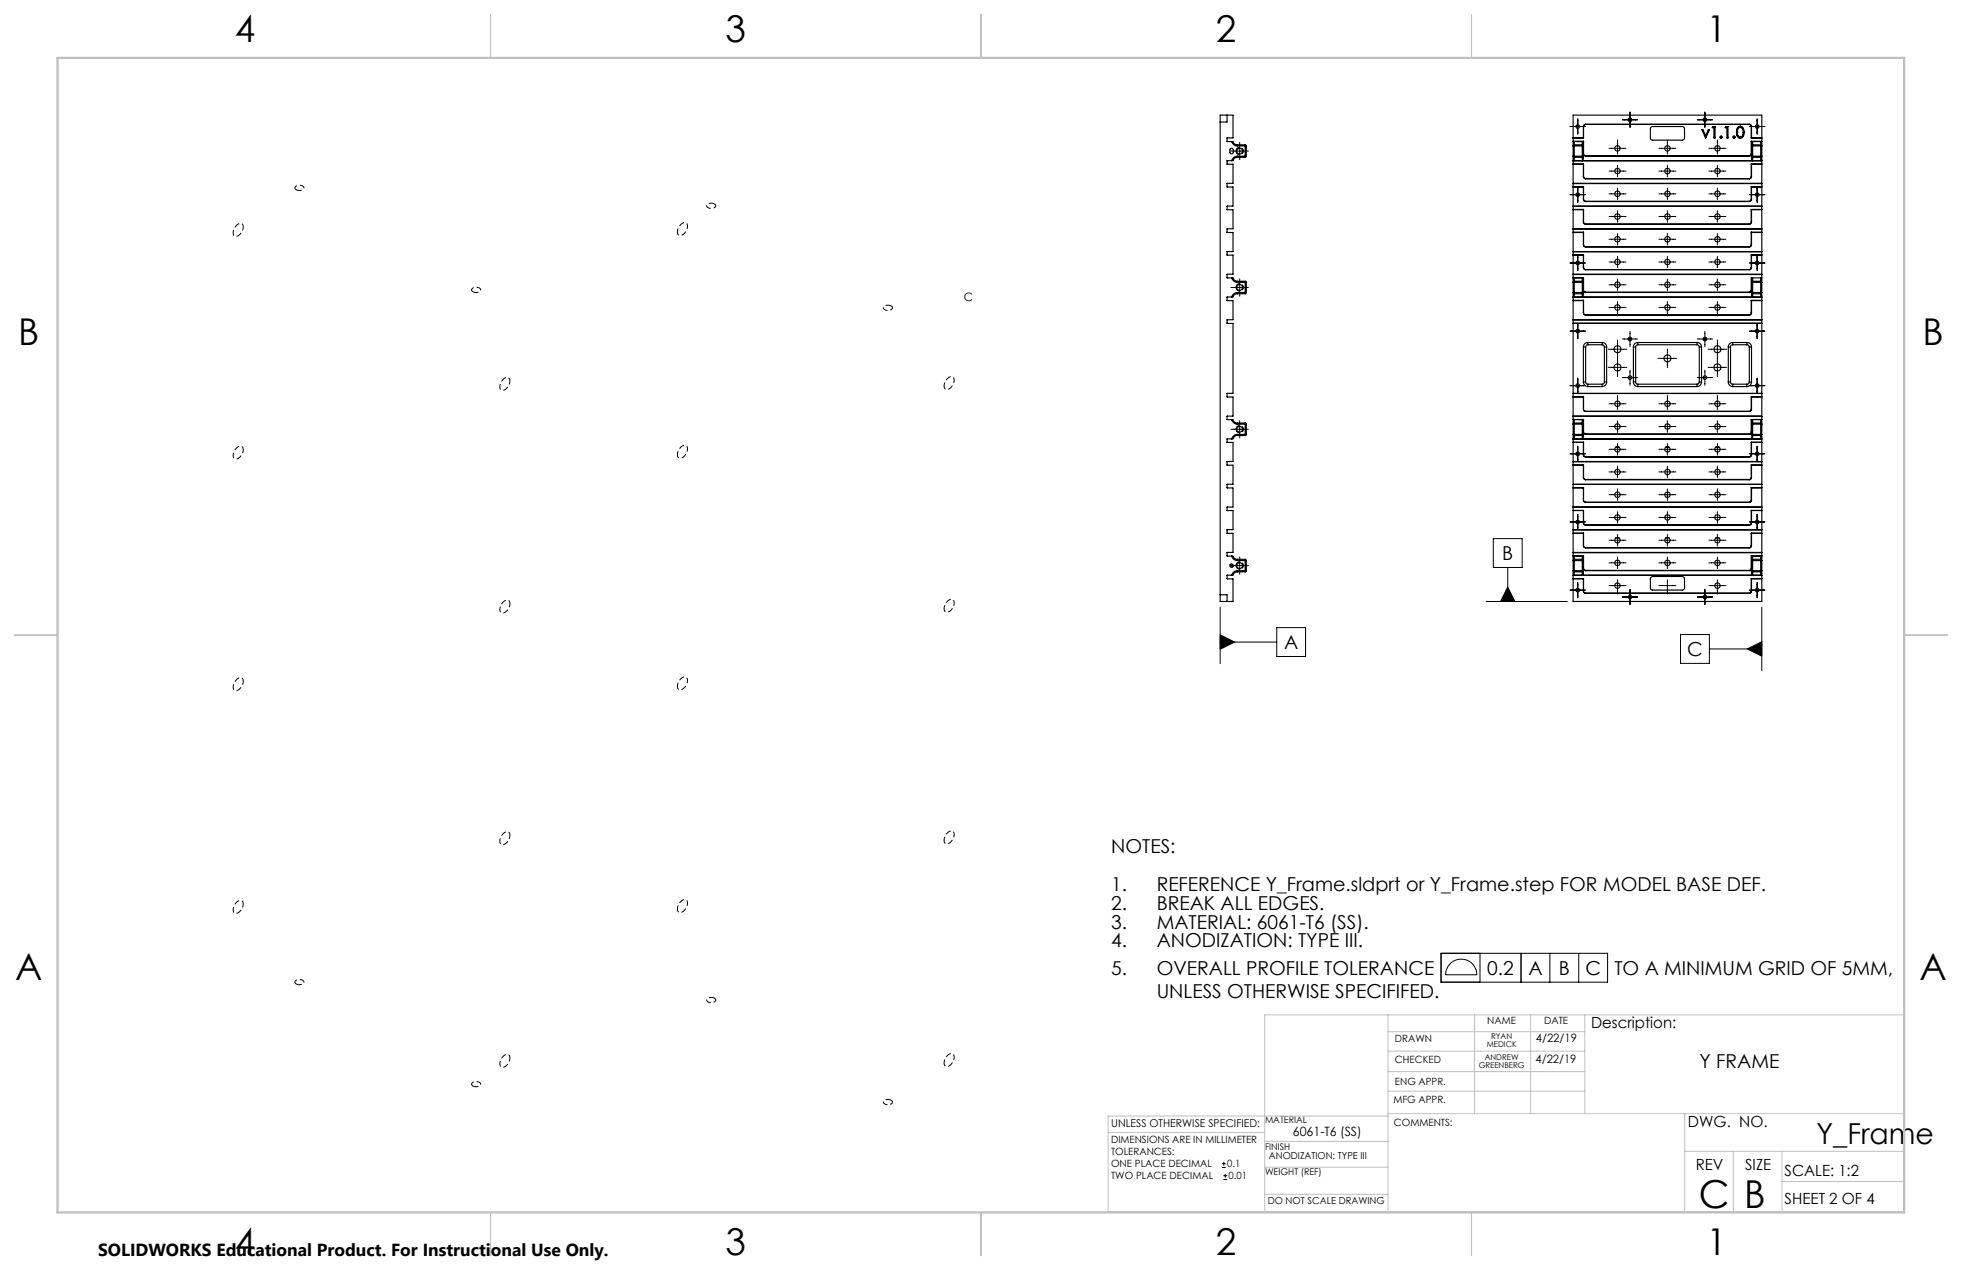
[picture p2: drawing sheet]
<svg xmlns="http://www.w3.org/2000/svg" width="432mm" height="279mm" viewBox="0 0 432 279" stroke-linecap="round" stroke-linejoin="round" font-family="sans-serif">
<g fill="none" stroke="#000" stroke-width=".22">
<path d="M270.9 33.2h3.8M272.8 31.3v3.8M345.5 27.8h3.4M347.2 26.2v3.3M354.1 37.6h3.8M354.1 32.6h3.8M356 30.8v3.1M356 36.4v2.5M357 26.4h3.4M358.7 24.7v3.3M365.1 37.6h3.7M365.1 32.6h3.7"/>
<path d="M367 30.8v3.1M367 36.4v2.5M373.6 26.4h3.3M375.2 24.7v3.3M376.1 37.6h3.7M376.1 32.6h3.7M378 30.8v3.1M378 36.4v2.5M385.1 27.8h3.3M386.7 26.2v3.3M345.5 42.8h3.4M345.5 57.9h3.4"/>
<path d="M347.2 41.2v3.3M347.2 56.2v3.3M354.1 57.6h3.8M354.1 52.6h3.8M354.1 47.6h3.8M354.1 42.7h3.8M356 41.4v2.5M356 46.4v2.5M356 51.4v2.5M356 56.4v2.5M365.1 57.6h3.7M365.1 52.6h3.7"/>
<path d="M365.1 47.6h3.7M365.1 42.7h3.7M367 41.4v2.5M367 46.4v2.5M367 51.4v2.5M367 56.4v2.5M376.1 57.6h3.7M376.1 52.6h3.7M376.1 47.6h3.7M376.1 42.7h3.7M378 41.4v2.5M378 46.4v2.5"/>
<path d="M378 51.4v2.5M378 56.4v2.5M385.1 42.8h3.3M385.1 57.9h3.3M386.7 41.2v3.3M386.7 56.2v3.3M270.9 63.3h3.8M272.8 61.3v3.9M345.5 72.8h3.4M347.2 71.2v3.3M353.9 76.8h4.1M354.1 62.7h3.8"/>
<path d="M354.1 67.6h3.8M356 61.4v2.5M356 66.4v3.1M356 74.8v8.1M357 74.6h3.4M358.7 72.9v3.4M364.9 78.8h4.1M365.1 62.7h3.7M365.1 67.6h3.7M367 61.4v2.5M367 66.4v3.1M367 76.8v4.1"/>
<path d="M373.6 74.6h3.3M375.2 72.9v3.4M375.9 76.8h4.1M376.1 62.7h3.7M376.1 67.6h3.7M378 61.4v2.5M378 66.4v3.1M378 74.8v8.1M385.1 72.8h3.3M386.7 71.2v3.3M270.9 94.4h3.8M272.8 92.5v3.8"/>
<path d="M345.5 99.8h3.4M345.5 84.8h3.4M347.2 83.2v3.3M347.2 98.2v3.3M353.9 80.8h4.1M354.1 93.8h3.8M354.1 88.8h3.8M354.1 98.8h3.8M356 87v3.1M356 92.6v2.5M356 97.6v2.5M357 83.1h3.4"/>
<path d="M358.7 81.4v3.4M365.1 93.8h3.7M365.1 88.8h3.7M365.1 98.8h3.7M367 87v3.1M367 92.6v2.5M367 97.6v2.5M373.6 83.1h3.3M375.2 81.4v3.4M375.9 80.8h4.1M376.1 93.8h3.7M376.1 88.8h3.7"/>
<path d="M376.1 98.8h3.7M378 87v3.1M378 92.6v2.5M378 97.6v2.5M385.1 99.8h3.3M385.1 84.8h3.3M386.7 83.2v3.3M386.7 98.2v3.3M328.6 118.5h6.4v6.3h-6.4zM345.5 114.8h3.4M347.2 113.2v3.3M354.1 103.8h3.8"/>
<path d="M354.1 108.8h3.8M354.1 113.8h3.8M354.1 118.9h3.8M356 102.6v2.5M356 107.6v2.5M356 112.6v2.5M356 117.6v2.5M365.1 103.8h3.7M365.1 108.8h3.7M365.1 113.8h3.7M365.1 118.9h3.7M367 102.6v2.5"/>
<path d="M367 107.6v2.5M367 112.6v2.5M367 117.6v2.5M376.1 103.8h3.7M376.1 108.8h3.7M376.1 113.8h3.7M376.1 118.9h3.7M378 102.6v2.5M378 107.6v2.5M378 112.6v2.5M378 117.6v2.5M385.1 114.8h3.3"/>
<path d="M386.7 113.2v3.3M268.5 139.7l3.2 1.6-3.2 1.5zM268.5 133.6v12.4M270.9 124.4h3.8M271 124.1l-.3 .1v.2M271.4 124.4l-.1 .3-.3 .1M272.8 122.5v3.8M281 138.1h6.3v6.3h-6.3zM327.1 132.3h17.8M331.8 124.8v7.5M331.8 129.2l1.6 3.1h-3.2zM345.5 129.8h3.4"/>
<path d="M347.2 128.2v3.3M354.1 123.8h3.8M354.1 128.8h3.8M356 122.6v2.5M356 127.6v3.1M357 131.3h3.4M358.7 129.7v3.3M365.1 123.8h3.7M365.1 128.8h3.7M367 122.6v2.5M367 127.6v3.1M369.9 139.6h6.3v6.3h-6.3z"/>
<path d="M373.6 131.3h3.3M375.2 129.7v3.3M376.1 123.8h3.7M376.1 128.8h3.7M378 122.6v2.5M378 127.6v3.1M385.1 129.8h3.3M386.7 128.2v3.3M387.7 133.6v13.9M268.5 141.3h12.5M376.2 142.8h11.5M384.6 142.8l3.1-1.6v3.2z"/>
<path d="M317.1 209.7h36.7v6.4h-36.7zM319.1 212.1a3.4 3.4 0 0 1 3.8-.8 3.4 3.4 0 0 1 2.1 3.2h-6.8a3.4 3.4 0 0 1 .9-2.4zM325.7 209.7v6.4M334.8 209.7v6.4M341.1 209.7v6.4M347.5 209.7v6.4M269 256.9h.8M269 256h.8M269.2 259.5h.9M269.2 258.7h.9M269.3 255.6v.8M269.7 258.3v.8"/>
</g>
<path d="M272.1 33.2a.79 .79 0 0 0 1.1 .7 .79 .79 0 0 0 .1-1.3 .79 .79 0 0 0-1.2 .5v.1M272.1 33.2a.79 .79 0 0 1 1.1-.7 .79 .79 0 0 1 .1 1.4 .79 .79 0 0 1-1.2-.6v-.1M272.1 63.2a.79 .79 0 0 0 1.1 .7 .79 .79 0 0 0 .1-1.3 .79 .79 0 0 0-1.2 .5v.1M272.1 63.2a.79 .79 0 0 1 1.1-.7 .79 .79 0 0 1 .1 1.4 .79 .79 0 0 1-1.2-.6v-.1M272.1 94.4a.79 .79 0 0 0 1.1 .7 .79 .79 0 0 0 .1-1.3 .79 .79 0 0 0-1.2 .5v.1M272.1 94.4a.79 .79 0 0 1 1.1-.7 .79 .79 0 0 1 .1 1.4 .79 .79 0 0 1-1.2-.6v-.1M272.1 124.4a.79 .79 0 0 0 1.1 .7 .79 .79 0 0 0 .1-1.3 .79 .79 0 0 0-1.2 .5v.1M272.1 124.4a.79 .79 0 0 1 1.1-.7 .79 .79 0 0 1 .1 1.4 .79 .79 0 0 1-1.2-.6v-.1" fill="none" stroke="#000" stroke-width=".22" stroke-dasharray="1.3 .6" stroke-dashoffset=".1" stroke-linecap="butt"/>
<path d="M65.2 41.7l-.2-.2a.84 .84 0 0 1 1.2-.7 .57 .57 0 0 1 .7 .6 .57 .57 0 0 1-.8 .5l-.9-.2M157.2 44.9l.3 .2a.84 .84 0 0 1-1.3 .7 .57 .57 0 0 1-.7-.6 .57 .57 0 0 1 .8-.5l.9 .2M104.1 64.2l-.3-.2a.84 .84 0 0 1 1.3-.8 .57 .57 0 0 1 .7 .7 .57 .57 0 0 1-.8 .4l-.9-.1M196.1 67.3l.3 .2a.84 .84 0 0 1-1.3 .8 .57 .57 0 0 1-.7-.7 .57 .57 0 0 1 .8-.4l.9 .1M65.2 216.5a1.06 1.06 0 0 0 1.7-.6 1.18 1.18 0 0 0-2 .2l.3 .4M157.2 219.6a1.06 1.06 0 0 0-1.7 .5 1.18 1.18 0 0 0 2-.1l-.3-.4M104.1 238.9a1.06 1.06 0 0 0 1.7-.5 1.18 1.18 0 0 0-2 .2l.3 .3M196.1 242.1a1.06 1.06 0 0 0-1.7 .5 1.18 1.18 0 0 0 2-.2l-.3-.3" fill="none" stroke="#000" stroke-width=".22" stroke-dasharray="1.3 .6" stroke-linecap="butt"/>
<g fill="none" stroke="#000" stroke-width=".22" stroke-dasharray="1.3 .6" stroke-dashoffset=".5" stroke-linecap="butt">
<path d="M53.5 49.9a.74 .74 0 0 0-.5-.8 .74 .74 0 0 0-.9 .4 1.71 1.71 0 0 0-.4 2.5 1.95 1.95 0 0 0 1.8-2.1M149.1 51a.74 .74 0 0 0 .5 .8 .74 .74 0 0 0 .9-.3 1.71 1.71 0 0 0 .4-2.5 1.95 1.95 0 0 0-1.8 2M53.5 98.9a.74 .74 0 0 0-.5-.8 .74 .74 0 0 0-.9 .4 1.71 1.71 0 0 0-.4 2.5 1.95 1.95 0 0 0 1.8-2.1M112.2 83.8a1.95 1.95 0 0 1-1.8 2 1.77 1.77 0 0 1 .7-2.6l.8-.1 .3 .7M207.8 84.9a1.95 1.95 0 0 1 1.8-2 1.77 1.77 0 0 1-.7 2.6l-.8 .1-.3-.7M149.1 100a.74 .74 0 0 0 .5 .8 .74 .74 0 0 0 .9-.3 1.71 1.71 0 0 0 .4-2.5 1.95 1.95 0 0 0-1.8 2M112.2 132.8a1.95 1.95 0 0 1-1.8 2 1.77 1.77 0 0 1 .7-2.6l.8-.1 .3 .7M207.8 133.9a1.95 1.95 0 0 1 1.8-2 1.77 1.77 0 0 1-.7 2.6l-.8 .1-.3-.7M53.5 149.9a.74 .74 0 0 0-.5-.8 .74 .74 0 0 0-.9 .3 1.71 1.71 0 0 0-.4 2.5 1.95 1.95 0 0 0 1.8-2M149.1 151a.74 .74 0 0 0 .5 .8 .74 .74 0 0 0 .9-.4 1.71 1.71 0 0 0 .4-2.4 1.95 1.95 0 0 0-1.8 2M53.5 198.9a.74 .74 0 0 0-.5-.8 .74 .74 0 0 0-.9 .3 1.71 1.71 0 0 0-.4 2.5 1.95 1.95 0 0 0 1.8-2M112.2 183.8a1.95 1.95 0 0 1-1.8 2 1.77 1.77 0 0 1 .7-2.7l.8-.1 .3 .8"/>
<path d="M149.1 200a.74 .74 0 0 0 .5 .8 .74 .74 0 0 0 .9-.4 1.71 1.71 0 0 0 .4-2.5 1.95 1.95 0 0 0-1.8 2.1M207.8 184.9a1.95 1.95 0 0 1 1.8-2.1 1.77 1.77 0 0 1-.7 2.7l-.8 .1-.3-.7M112.2 232.7a1.95 1.95 0 0 1-1.8 2.1 1.77 1.77 0 0 1 .7-2.7l.8-.1 .3 .7M207.8 233.9a1.95 1.95 0 0 1 1.8-2.1 1.77 1.77 0 0 1-.7 2.7l-.8 .1-.3-.7"/>
</g>
<path d="M418.9 223.3v43.3" fill="none" stroke="#c0c0c0" stroke-width=".22" stroke-dasharray="15.2 1.3 1.3 1.3" stroke-dashoffset="5"/>
<g fill="none" stroke="#c0c0c0" stroke-width=".22">
<path d="M305.5 223.3v43.3M305.5 235.8h43.3M305.5 231.2h43.3M305.5 227h43.3M324.5 223.3v21.7M336.9 223.3v21.7M348.8 223.3v21.7M243.9 249.2h34.4M278.3 256.8h27.2M278.3 251.1h27.3M305.5 245h113.4M305.5 240.1h43.3"/>
<path d="M305.5 245.5h-61.6v21.1h175M370.8 245v21.6M370.8 253.3h48.1M381.5 253.3v13.3M392.2 259.9h26.7M392.2 253.3v13.3M278.3 262.7h27.2M418.9 265.1v-41.8h-140.6v43.3"/>
</g>
<path d="M108 3.2v9.5M215.9 3.2v9.5M323.8 3.2v9.5M3.1 139.7h9.6M419.1 139.7h9.5M108 266.7v9.6M215.9 266.7v9.6M323.8 266.7v9.6" fill="none" stroke="#c0c0c0" stroke-width=".25"/>
<path d="M12.7 12.7h406.4v254h-406.4z" fill="none" stroke="#c0c0c0" stroke-width=".5"/>
<path d="M331.8 129.2l1.6 3.1h-3.2zM384.6 142.8l3.1 1.6v-3.2zM268.5 139.7l3.2 1.6-3.2 1.5zM270.7 124.4v.2l.3 .2v-.4zM271 124.1v.3h.4l-.1-.2z" fill="#000"/>
<g fill="none" stroke="#000" stroke-width=".25">
<path d="M268.5 26.8v-1.5h2.9v5h-1.3v.9h1M268.5 26.8v104M270.1 25.3v1.5h-1.6M270.9 32.6h.3l.2 .2v.7a.37 .37 0 0 1-.3 .4 .37 .37 0 0 1-.4-.4v-.7zM271.1 31.2h.3a.92 .92 0 0 0 .9 .7M271.1 31.2a1.23 1.23 0 0 0 1.2 .9M271.1 35.3h-1v.8h1.3v4.2l-1.3 .1v.7h1.3v4.2h-1.3v.8h1.3v4.2h-1.3v.9h1.3v4.2h-1.3v.7h1.3v4.2l-1.3 .1v.7h1M272.3 31.9v.2M272.3 34.4a1.31 1.31 0 0 0-1.2 .9M272.3 34.4v.2M272.3 34.6a1.16 1.16 0 0 0-1 .7h-.2M272.3 31.9h1.7"/>
<path d="M272.3 32.1h1.7M272.3 34.4h1.7M272.3 34.6h1.7M274 31.9v.2M274 34.4v.2M274 34.4h.3M274 32.1h.3M274 31.9l.3 .2M274 32.1v2.3M274.3 34.4l-.3 .2M274.3 32.1v2.3M346.2 34.4h.3"/>
<path d="M346.2 32.1h.3M346.2 34.4l.3 .2M346.2 31.2h.3M346.2 31.2v.9M346.2 35.3h.3M346.2 34.4v.9M346.2 35.3v.1M346.2 30.3l2.3 .1zM346.2 36.1h2.3zM346.2 31.1v.1M346.2 31.1v-5.8h41.5v5.8M346.2 32.1v2.3"/>
<path d="M346.2 35.4v4.9M346.2 35.4h41.5M346.2 31.1h2.3M346.5 31.9v.2M346.5 31.9l-.3 .2M346.5 34.4v.2M346.5 31.2v.7M346.5 34.6v.7M346.5 31.9h1.7M346.5 32.1h1.7M346.5 32.1v2.3M346.5 34.4h1.7"/>
<path d="M346.5 34.6h1.7M346.5 31.2h1.7M346.5 35.3h41M348.2 31.9v.2M348.2 32.1h.3M348.2 31.9l.3 .2M348.2 34.4h.3M348.2 34.4v.2M348.2 31.2v.7M348.2 31.2h.3M348.2 32.1v2.3M348.5 34.4l-.3 .2"/>
<path d="M348.5 31.2v.9M348.5 34.4l-.2 .9-.1-.7M348.5 33.8l.2 .5h.3M348.5 38.8v.3l.5 .2M348.5 38.8h.1M348.5 33.8h.1M348.5 27.8h.1M348.5 27.8v2.6M348.5 38.8l.2 .4 .3 .1M348.5 33.8l.2 .3 .3 .2M348.5 31.1v.1M348.5 31.1v3.3"/>
<path d="M348.5 36.1v2.7M349 27.3l-.3 .1-.2 .4M349 39.3h.1M349 34.3h.1M349 27.3v.1M349 27.4l-.3 .1-.2 .3M349 34.3h36M349 27.3h36M349 39.3h36M349 27.4h36M363.4 28l.2-.2 6.8 .1 .3 .4v2.2l-.4 .3h-6.9l-.2-.4v-2.1zM374.5 28.5l.9 1.8"/>
<path d="M374.5 28.5h.3M374.5 28.5l.2 .1M374.7 28.6l.7 1.5 .7-1.5M374.8 28.5l.6 1.3M374.8 28.5l-.1 .1M375.4 29.8v.5M376 28.5h.2M376 28.5l-.6 1.3M376 28.5l.1 .1M376.2 28.5l-.8 1.8M376.2 28.5l-.1 .1M376.8 28.1h.4"/>
<path d="M377 27.8h.4M377 27.8l-.2 .3M377 27.8v.2M377 28h.3M377 28l-.2 .1M377.2 30.3h.2M377.2 28.1v2.2M377.3 28h.1M377.3 30.2l-.1 .1M377.3 30.2l.1 .1M377.3 28l-.1 .1M377.3 28v2.2"/>
<path d="M377.4 27.8v2.5M377.4 27.8l-.1 .2M378.6 30.2l.2 .2M378.6 30.2h.1M378.7 30.2h.1M378.8 30l.2 .2M378.8 30l-.2 .2M378.8 30.2v.2M378.8 30v.1M378.8 30.1l-.1 .1M378.8 30.1v.1M378.8 30.2h.1"/>
<path d="M378.8 30.2h.2M379 30.2l-.2 .2M379.7 28.1h.4M379.8 27.8h.5M379.8 27.8l-.1 .3M379.8 27.8l.1 .2M379.9 28h.3v2.2M379.9 28l-.2 .1M380.1 30.3h.2M380.1 28.1v2.2M380.2 30.2l-.1 .1M380.2 30.2l.1 .1"/>
<path d="M380.3 27.8v2.5M380.3 27.8l-.2 .3M381.4 30.2l.2 .2M381.4 30.2h.2M381.6 30.2h.1M381.6 30l.2 .2M381.6 30l-.2 .2M381.6 30.2v.2M381.6 30.1l.1 .1M381.6 30v.1M381.6 30.1v.1M381.7 30.2h-.1"/>
<path d="M381.7 30.2h.1M381.8 30.2l-.2 .2M382.2 29.1a1.03 1.03 0 0 0 .8 1.3M382.2 29.1h.1M382.3 29.1h.1M382.3 29.1a.96 .96 0 0 0 .7 1.2M382.4 29.1a.9 .9 0 0 0 .6 1.1M383 27.9h.1M383 27.9v.1M383 28l-.2 .1a.89 .89 0 0 0-.4 1M383 27.9a.72 .72 0 0 0-.7 .7v.5M383 30.3h.1"/>
<path d="M383 30.2v.1M383 27.9a.92 .92 0 0 1 .8 1.2M383 28l.2 .1a.95 .95 0 0 1 .4 1M383 27.8a.84 .84 0 0 1 .8 .7l.1 .6M383 27.8a1.01 1.01 0 0 0-.8 1.3M383 27.8v.1M383 30.3v.1M383.5 29.7h.1M383.5 29.7l-.1 .3-.4 .2M383.6 29.1l-.1 .6M383.6 29.1h.2M383.6 29.7l-.3 .5-.3 .1"/>
<path d="M383.8 29.1l-.2 .6M383.8 29.1h.1M383.9 29.1a1.07 1.07 0 0 1-.9 1.3M385 27.3l.3 .1 .2 .4M385 39.3h.1M385 34.3h.1M385 27.4l.3 .1 .1 .3M385 27.3v.1M385.4 33.8l-.1 .4-.3 .1M385.4 38.8l-.1 .4-.3 .1M385.4 38.8h.1M385.4 33.8l-.1 .3-.3 .2"/>
<path d="M385.4 31.1l.1 .1M385.4 36.1h.1M385.4 36.1h2.3h-2.2M385.4 27.8h.1M385.4 27.8v2.6M385.4 31.1v2.7M385.4 36.1v2.7M385.4 31.1h2.3M385.5 34.4h.2M385.5 32.1h.2M385.5 34.4l.2 .2M385.5 31.2h.2"/>
<path d="M385.5 31.2v.9M385.5 34.4v.6l.2 .3v-.7M385.5 38.8l-.2 .5h-.3M385.5 30.3l-.1 .1M385.5 30.3l2.2 .1h-2.3M385.5 27.8v2.5M385.5 32.1v2.3M385.5 36.1v2.7M385.7 31.9v.2M385.7 31.9l-.2 .2M385.7 34.4v.2M385.7 31.2v.7"/>
<path d="M385.7 31.9h1.8M385.7 32.1h1.8M385.7 32.1v2.3M385.7 34.4h1.8M385.7 34.6h1.8M385.7 31.2h1.8M387.5 32.1h.2M387.5 31.9v.2M387.5 31.9l.2 .2M387.5 34.4h.2M387.5 34.4v.2M387.5 31.2v.7"/>
<path d="M387.5 31.2h.2M387.5 35.3h.2M387.5 34.6v.7M387.5 32.1v2.3M387.7 34.4l-.2 .2M387.7 31.2v.9M387.7 34.4v.9M387.7 35.3v.1M387.7 31.1v.1M387.7 32.1v2.3M387.7 35.4v4.9M346.2 55.4h41.5z"/>
<path d="M346.2 40.3v.1M346.2 50.3l41.5 .1zM346.2 45.3v.1M346.2 56.1h2.3zM346.2 41.1h2.3zM346.2 51.1v.1M346.2 46.1h.1M346.2 40.4v4.9M346.2 45.4v.7M346.2 46.1v5M346.2 51.2v9.1M346.2 45.3h41.5"/>
<path d="M346.2 40.3h41.5M346.2 40.4h41.5M346.2 45.4h41.5M346.2 51.1h2.3M346.2 46.1h2.3M348.5 58.8v.3l.5 .2M348.5 48.8v.3l.5 .3M348.5 53.8l.2 .5h.3M348.5 43.9l.1 .3 .4 .1M348.5 48.8h.1M348.5 43.9h.1M348.5 53.8h.1"/>
<path d="M348.5 58.8h.1M348.5 48.8l.2 .3 .3 .2M348.5 43.9l.2 .3 .3 .1M348.5 53.8l.2 .4 .3 .1M348.5 58.8l.2 .4 .3 .1M348.5 51.1l-2.3 .1M348.5 46.1h-2.3M348.5 41.1v2.8M348.5 46.1v2.7M348.5 51.1v2.7M348.5 56.1v2.7M349 49.3v.1"/>
<path d="M349 44.3h.1M349 54.3h.1M349 59.3h.1M349 59.3h36M349 49.4h36M349 54.3h36M349 44.3h36M349 49.3h36M385 49.3v.1M385 54.3h.1M385 59.3h.1M385 44.3h.1"/>
<path d="M385.4 53.8l-.1 .4-.3 .1M385.4 53.8h.1M385.4 58.8l-.1 .4-.3 .1M385.4 58.8h.1M385.4 48.8l-.1 .3-.3 .2M385.4 48.8h.1M385.4 43.9l-.1 .3-.3 .1M385.4 43.9h.1M385.4 56.1h.1M385.4 56.1h2.3h-2.2M385.4 51.1l.1 .1M385.4 41.1h.1"/>
<path d="M385.4 41.1h2.3h-2.2M385.4 46.1h.1M385.4 41.1v2.8M385.4 46.1v2.7M385.4 51.1v2.7M385.4 56.1v2.7M385.4 51.1h2.3M385.4 46.1h2.3M385.5 58.8l-.2 .4-.3 .1M385.5 48.8l-.2 .4-.3 .2M385.5 53.8l-.2 .5h-.3M385.5 43.9l-.2 .3-.3 .1"/>
<path d="M385.5 41.1v2.8M385.5 46.1v2.7M385.5 51.2v2.6M385.5 56.1v2.7M385.5 46.1h2.2M385.5 51.2h2.2M387.7 40.3v.1M387.7 45.3v.1M387.7 51.1v.1M387.7 46.1h.1M387.7 40.4v4.9M387.7 45.4v.7"/>
<path d="M387.7 46.1v5M387.7 51.2v9.1M271.1 61.1h.3a1.01 1.01 0 0 0 .9 .8M271.1 61.1a1.31 1.31 0 0 0 1.2 1M271.1 65.3h-1v.8h1.3v4.2h-1.3v.9h1.3v15.3h-1.3v.8h1.3v4.2h-1.3v.8h1M272.3 61.9v.2M272.3 64.3a1.31 1.31 0 0 0-1.2 1M272.3 64.3v.3M272.3 64.6a1.07 1.07 0 0 0-1 .7h-.2M272.3 62.1h1.7M272.3 64.3h1.7M272.3 61.9h1.7"/>
<path d="M272.3 64.6h1.7M274 64.3v.3M274 61.9v.2M274 64.3h.3M274 62.1h.3M274 61.9l.3 .2M274 62.1v2.2M274.3 64.3l-.3 .3M274.3 62.1v2.2M346.2 62.1h.3M346.2 64.3h.3M346.2 64.3l.3 .3"/>
<path d="M346.2 61.1h.3v.8M346.2 61.1v1M346.2 65.3h.3M346.2 64.3v1M346.2 60.3v.1M346.2 65.3v.1M346.2 71.1v.1M346.2 70.3v.1M346.2 61.1h.1M346.2 66.1h.1M346.2 60.4v.7M346.2 62.1v2.2"/>
<path d="M346.2 65.4v.7M346.2 66.1v5M346.2 71.2v16.1M346.2 61.1h2.3M346.2 71.2h41.5M346.2 60.3h41.5M346.2 70.3h41.5M346.2 60.4h41.5M346.2 65.4h41.5M346.2 71.1h41.5M346.2 66.1h2.3M346.5 61.9l-.3 .2"/>
<path d="M346.5 61.9v.2M346.5 64.3v.3M346.5 64.6v.7M346.5 62.1v2.2M346.5 62.1h1.7M346.5 64.3h1.7M346.5 61.9h1.7M346.5 64.6h1.7M346.5 65.3h41M348.2 61.9v.2M348.2 61.9l.3 .2M348.2 62.1h.3"/>
<path d="M348.2 64.3h.3M348.2 64.3v.3M348.2 62.1v2.2M348.5 64.3l-.3 .3M348.5 61.1h-.1a.42 .42 0 0 0-.2 .7v.1M348.5 61.1v1M348.5 64.3l-.1 .8-.1 .2-.1-.7M348.5 63.9l.1 .3 .4 .1M348.5 68.8v.3l.5 .3M348.5 76.3h.5M348.5 68.8h.1M348.5 63.9h.1"/>
<path d="M348.5 76.3v7.7M348.5 68.8l.2 .4 .3 .1M348.5 63.9l.2 .3 .3 .1M348.5 61.1h.1M348.5 66.1h-2.3M348.5 61.1v3.2M348.5 66.1v2.7M349 69.3v.1M349 64.3h.1M349 64.3h36M349 69.4h36M349 76.3v7.7"/>
<path d="M349 69.3h36M349.5 75.4a.96 .96 0 0 0-1 .9M349.5 75.4v.4M349.5 75.8l-.4 .2-.1 .3M349.5 75.4h3.1M349.5 75.8h3.1M352.6 75.4a.96 .96 0 0 1 1 .9M352.6 75.4v.4M352.6 75.8l.4 .2 .1 .3M353.1 76.3h.5M353.1 76.3v7.7M353.6 76.3v7.7"/>
<path d="M359.5 76.3h.5M359.5 76.3v7.7M360 76.3v7.7M360.5 75.4a.96 .96 0 0 0-1 .9M360.5 75.4v.4M360.5 75.8l-.4 .2-.1 .3M360.5 75.4h13M360.5 75.8h13M373.5 75.4a.96 .96 0 0 1 1 .9M373.5 75.4v.4M373.5 75.8l.3 .2 .2 .3M374 76.3h.5"/>
<path d="M374 76.3v7.7M374.5 76.3v7.7M380.4 76.3h.5M380.4 76.3v7.7M380.9 76.3v7.7M381.4 75.4a.96 .96 0 0 0-1 .9M381.4 75.4v.4M381.4 75.8l-.3 .1-.2 .4M381.4 75.4h3.1M381.4 75.8h3.1M384.5 75.4a.97 .97 0 0 1 1 .9M384.5 75.4v.4"/>
<path d="M384.5 75.8l.3 .2 .2 .3M385 76.3h.5M385 64.3h.1M385 69.3v.1M385 76.3v7.7M385.4 63.9l-.1 .3-.3 .1M385.4 68.8l-.1 .3-.3 .2M385.4 68.8h.1M385.4 66.1h.1M385.4 66.1v2.7M385.4 66.1h2.3M385.5 62.1h.2"/>
<path d="M385.5 64.3h.2M385.5 64.3l.2 .3M385.5 61.1h.2M385.5 61.1v1M385.5 64.3v.7l.2 .3v-.7M385.5 68.8l-.2 .4-.3 .2M385.5 61.1l-.1 2.8M385.5 62.1v2.2M385.5 66.1v2.7M385.5 76.3v7.7M385.5 66.1h2.2M385.7 61.9v.2"/>
<path d="M385.7 61.9l-.2 .2M385.7 64.3v.3M385.7 61.1v.8M385.7 62.1v2.2M385.7 62.1h1.8M385.7 64.3h1.8M385.7 61.9h1.8M385.7 64.6h1.8M385.7 61.1h1.8M387.5 61.9l.2 .2M387.5 62.1h.2M387.5 61.9v.2"/>
<path d="M387.5 64.3h.2M387.5 64.3v.3M387.5 61.1v.8M387.5 61.1h.2M387.5 64.6v.7M387.5 65.3h.2M387.5 62.1v2.2M387.7 64.3l-.2 .3M387.7 61.1v1M387.7 64.3v1M387.7 60.3v.1M387.7 65.3v.1"/>
<path d="M387.7 71.1v.1M387.7 70.3v.1M387.7 66.1h.1M387.7 60.4v.7M387.7 62.1v2.2M387.7 65.4v.7M387.7 66.1v5M387.7 71.2v16.1M271.1 92.3a1.31 1.31 0 0 0 1.2 1M271.1 92.3h.3a1.01 1.01 0 0 0 .9 .8M271.1 96.6h-1v.7h1.3v4.2l-1.3 .1v.7h1.3v4.2h-1.3v.9h1.3v4.1h-1.3v.8h1.3v4.2l-1.3 .1v.7h1.3v4.2h-1.3v.8h1M272.3 93.1v.2"/>
<path d="M272.3 95.6a1.31 1.31 0 0 0-1.2 1M272.3 95.6v.2M272.3 95.8a1.16 1.16 0 0 0-1 .8h-.2M272.3 93.3h1.7M272.3 93.1h1.7M272.3 95.6h1.7M272.3 95.8h1.7M274 95.6v.2M274 93.1v.2M274 93.3h.3M274 95.6h.3M274 93.1l.3 .2"/>
<path d="M274 93.3v2.3M274.3 95.6l-.3 .2M274.3 93.3v2.3M346.2 93.3h.3M346.2 95.6h.3M346.2 95.6l.3 .2M346.2 92.3h.3M346.2 92.3v1M346.2 96.6h.3M346.2 95.6v1M346.2 86.5v.1M346.2 96.6h.1"/>
<path d="M346.2 91.5v.1M346.2 97.3h2.3zM346.2 92.3h.1M346.2 87.3h.1M346.2 87.3v5M346.2 93.3v2.3M346.2 96.6v4.9M346.2 86.5h41.5M346.2 91.5h41.5M346.2 96.6h41.5M346.2 92.3h2.3M346.2 87.3h2.3"/>
<path d="M346.5 93.1v.2M346.5 93.1l-.3 .2M346.5 95.6v.2M346.5 92.3v.8M346.5 95.8v.8M346.5 93.3v2.3M346.5 93.3h1.7M346.5 93.1h1.7M346.5 95.6h1.7M346.5 95.8h1.7M346.5 92.3h1.7M346.5 96.6h41"/>
<path d="M348.2 93.1v.2M348.2 93.1l.3 .2M348.2 93.3h.3M348.2 95.6h.3M348.2 95.6v.2M348.2 92.3v.8M348.2 92.3h.3M348.2 93.3v2.3M348.5 95.6l-.3 .2M348.5 92.3v1M348.5 95.6l-.1 .6-.2 .4v-.8M348.5 95l.1 .4 .4 .1"/>
<path d="M348.5 84a1.02 1.02 0 0 0 1 1.1M348.5 90l.2 .5h.3M348.5 84h.5M348.5 95h.1M348.5 90h.1M348.5 95l.2 .4 .3 .1M348.5 90l.2 .3 .3 .2M348.5 92.3h.1M348.5 87.3h-2.3M348.5 87.3v2.7M348.5 92.3v3.3M348.5 97.3v2.7"/>
<path d="M349 84l.2 .5h.3M349 95.5h.1M349 90.5h.1M349 95.5h36M349 90.5h36M349.5 84.5v.6M349.5 85.1h3.1M349.5 84.5h3.1M352.6 84.5v.6M353.1 84h.5M353.1 84l-.2 .5h-.3M353.6 84a1.02 1.02 0 0 1-1 1.1"/>
<path d="M355.6 98.4h.7M359.5 84a1.02 1.02 0 0 0 1 1.1M359.5 84h.5M360 84l.2 .5h.3M360.5 84.5v.6M360.5 85.1h13M360.5 84.5h13M366.6 98.4h.7M373.5 84.5v.6M374 84h.5M374 84l-.2 .5h-.3M374.5 84a1.02 1.02 0 0 1-1 1.1"/>
<path d="M377.6 98.4h.7M380.4 84a1.02 1.02 0 0 0 1 1.1M380.4 84h.5M380.9 84l.2 .5h.3M381.4 84.5v.6M381.4 85.1h3.1M381.4 84.5h3.1M384.5 84.5v.6M385 84l-.2 .4-.3 .1M385 84h.5M385 95.5h.1M385 90.5h.1"/>
<path d="M385.4 95l-.1 .4-.3 .1M385.4 90l-.1 .3-.3 .2M385.4 90h.1M385.4 92.3h.1M385.4 87.3h.1M385.4 97.3h.1M385.4 97.3h2.3h-2.2M385.4 87.3v2.7M385.4 92.3v2.7M385.4 97.3v2.7M385.4 92.3h2.3M385.4 87.3h2.3"/>
<path d="M385.5 93.3h.2M385.5 95.6h.2M385.5 95.6l.2 .2M385.5 92.3h.2M385.5 92.3v1M385.5 95.6v.6l.2 .4v-.8M385.5 84a1.02 1.02 0 0 1-1 1.1M385.5 90l-.2 .5h-.3M385.5 87.3v2.7M385.5 93.3v2.3M385.5 97.3v2.7M385.5 87.3h2.2"/>
<path d="M385.7 93.1l-.2 .2M385.7 93.1v.2M385.7 95.6v.2M385.7 92.3v.8M385.7 93.3v2.3M385.7 93.3h1.8M385.7 93.1h1.8M385.7 95.6h1.8M385.7 95.8h1.8M385.7 92.3h1.8M387.5 93.1v.2M387.5 93.1l.2 .2"/>
<path d="M387.5 93.3h.2M387.5 95.6h.2M387.5 95.6v.2M387.5 92.3v.8M387.5 92.3h.2M387.5 95.8v.8M387.5 96.6h.2M387.5 93.3v2.3M387.7 95.6l-.2 .2M387.7 92.3v1M387.7 95.6v1M387.7 86.5v.1"/>
<path d="M387.7 96.6h.1M387.7 91.5v.1M387.7 92.3h.1M387.7 87.3h.1M387.7 87.3v5M387.7 93.3v2.3M387.7 96.6v4.9M346.2 101.5v.1M346.2 111.5l41.5 .1zM346.2 116.5v.1M346.2 106.5l41.5 .1zM346.2 117.3h2.3z"/>
<path d="M346.2 102.3h2.3zM346.2 107.3v.1M346.2 112.3h2.3zM346.2 101.6v5.7M346.2 107.4v9.1M346.2 116.6v4.9M346.2 101.5h41.5M346.2 116.5h41.5M346.2 101.6h41.5M346.2 116.6h41.5M346.2 107.3h2.3M348.5 100v.3l.5 .2"/>
<path d="M348.5 115v.3l.5 .2M348.5 105v.3l.5 .3M348.5 110l.1 .4 .4 .1M348.5 110h.1M348.5 115h.1M348.5 100h.1M348.5 105h.1M348.5 110l.2 .3 .3 .2M348.5 115l.2 .4 .3 .1M348.5 100l.2 .4 .3 .1M348.5 105l.2 .3 .3 .2M348.5 107.3l-2.3 .1"/>
<path d="M348.5 102.3v2.7M348.5 107.3v2.7M348.5 112.3v2.7M348.5 117.3v2.8M349 110.5h.1M349 115.5h.1M349 100.5h.1M349 105.5v.1M349 100.5h36M349 115.5h36M349 105.6h36M349 110.5h36"/>
<path d="M349 105.5h36M355.6 118.3h.7M366.6 118.3h.7M377.6 118.3h.7M385 100.5h.1M385 115.5h.1M385 105.5v.1M385 110.5h.1M385.4 100l-.1 .4-.3 .1M385.4 100h.1M385.4 115l-.1 .4-.3 .1M385.4 115h.1"/>
<path d="M385.4 105l-.1 .3-.3 .2M385.4 105h.1M385.4 110l-.1 .3-.3 .2M385.4 110h.1M385.4 117.3h.1M385.4 117.3h2.3h-2.2M385.4 102.3h.1M385.4 102.3h2.3h-2.2M385.4 107.3l.1 .1M385.4 112.3h.1M385.4 112.3h2.3h-2.2M385.4 102.3v2.7"/>
<path d="M385.4 107.3v2.7M385.4 112.3v2.7M385.4 117.3v2.8M385.4 107.3h2.3M385.5 100l-.2 .5h-.3M385.5 115l-.2 .5h-.3M385.5 105l-.2 .4-.3 .2M385.5 110l-.2 .5h-.3M385.5 102.3v2.7M385.5 107.4v2.6M385.5 112.3v2.7M385.5 117.3v2.8"/>
<path d="M385.5 107.4h2.2M387.7 101.5v.1M387.7 116.5v.1M387.7 107.3v.1M387.7 101.6v5.7M387.7 107.4v9.1M387.7 116.6v4.9M268.5 130.8h1.6v1.5M271.1 122.3h.3a.92 .92 0 0 0 .9 .7M271.1 122.3a1.31 1.31 0 0 0 1.2 1M271.1 126.5h-1v.8l1.3 .1v4.9h-2.9v-1.5M272.3 123v.3"/>
<path d="M272.3 125.6a1.31 1.31 0 0 0-1.2 .9M272.3 125.6v.2M272.3 125.8a1.16 1.16 0 0 0-1 .7h-.2M272.3 123h1.7M272.3 123.3h1.7M272.3 125.6h1.7M272.3 125.8h1.7M274 125.6v.2M274 123v.3M274 123.3h.3M274 125.6h.3M274 123l.3 .3"/>
<path d="M274 123.3v2.3M274.3 125.6l-.3 .2M274.3 123.3v2.3M346.2 123.3h.3M346.2 125.6h.3M346.2 125.6l.3 .2M346.2 122.3h.3M346.2 122.3v1M346.2 126.5h.3M346.2 125.6v.9M346.2 121.5v.1M346.2 126.5v.1"/>
<path d="M346.2 127.3v.1M346.2 122.3h.1M346.2 121.6v.7M346.2 123.3v2.3M346.2 126.6v.7M346.2 127.4v4.9h41.5v-4.9M346.2 121.5h41.5M346.2 121.6h41.5M346.2 126.6h41.5M346.2 127.3h2.3M346.2 122.3h2.3M346.5 123v.3"/>
<path d="M346.5 123l-.3 .3M346.5 125.6v.2M346.5 122.3v.7M346.5 125.8v.7M346.5 123.3v2.3M346.5 123h1.7M346.5 123.3h1.7M346.5 125.6h1.7M346.5 125.8h1.7M346.5 122.3h1.7M346.5 126.5h41M348.2 123v.3"/>
<path d="M348.2 123l.3 .3M348.2 123.3h.3M348.2 125.6h.3M348.2 125.6v.2M348.2 122.3v.7M348.2 122.3h.3M348.2 123.3v2.3M348.5 125.6l-.3 .2M348.5 122.3v1M348.5 125.6l-.1 .7-.1 .2-.1-.7M348.5 125v.3l.5 .3M348.5 120.1v.2l.5 .2"/>
<path d="M348.5 130v.3l.5 .2M348.5 130h.1M348.5 120.1h.1M348.5 125h.1M348.5 127.3l-2.3 .1M348.5 120.1l.2 .3 .3 .1M348.5 125l.2 .4 .3 .1M348.5 130l.2 .4 .3 .1M348.5 122.3h.1M348.5 122.3v3.3M348.5 127.3v2.7M349 130.5h.1"/>
<path d="M349 120.5h.1M349 125.5v.1M349 125.6h36M349 120.5h36M349 130.5h36M349 125.5h36M363.4 126.9l6.8-.1 .5 .3v2.4l-.4 .3h-6.9l-.2-.4v-2.2zM385 130.5h.1M385 125.5v.1M385 120.5h.1M385.4 125l-.1 .4-.3 .2M385.4 125l-.1 .3-.3 .2"/>
<path d="M385.4 120.1l-.1 .3-.3 .1M385.4 120.1h.1M385.4 130h.1M385.4 127.3l.1 .1M385.4 130l-.1 .4-.3 .1M385.4 122.3h.1M385.4 122.3v2.7M385.4 127.3v2.7M385.4 127.3h2.3M385.4 122.3h2.3M385.5 125.6h.2M385.5 123.3h.2"/>
<path d="M385.5 125.6l.2 .2M385.5 122.3h.2M385.5 122.3v1M385.5 125.6v.6l.2 .3v-.7M385.5 120.1l-.2 .3-.3 .1M385.5 130l-.2 .5h-.3M385.5 123.3v2.3M385.5 127.4v2.6M385.5 127.4h2.2M385.7 123l-.2 .3M385.7 123v.3M385.7 125.6v.2"/>
<path d="M385.7 122.3v.7M385.7 123.3v2.3M385.7 123h1.8M385.7 123.3h1.8M385.7 125.6h1.8M385.7 125.8h1.8M385.7 122.3h1.8M387.5 123v.3M387.5 123l.2 .3M387.5 123.3h.2M387.5 125.6h.2M387.5 125.6v.2"/>
<path d="M387.5 122.3v.7M387.5 122.3h.2M387.5 125.8v.7M387.5 126.5h.2M387.5 123.3v2.3M387.7 125.6l-.2 .2M387.7 122.3v1M387.7 125.6v.9M387.7 121.5v.1M387.7 126.5v.1M387.7 127.3v.1M387.7 122.3h.1"/>
<path d="M387.7 121.6v.7M387.7 123.3v2.3M387.7 126.6v.7"/>
<circle cx="272.8" cy="33.2" r=".64"/>
<circle cx="347.2" cy="27.9" r=".4"/>
<circle cx="356" cy="32.7" r=".61"/>
<circle cx="356" cy="37.6" r=".6"/>
<circle cx="358.7" cy="26.3" r=".41"/>
<circle cx="367" cy="32.6" r=".6"/>
<circle cx="367" cy="37.6" r=".59"/>
<circle cx="375.2" cy="26.3" r=".4"/>
<circle cx="378" cy="32.6" r=".6"/>
<circle cx="378" cy="37.6" r=".59"/>
<circle cx="386.7" cy="27.8" r=".39"/>
<circle cx="347.2" cy="42.8" r=".4"/>
<circle cx="347.2" cy="57.8" r=".41"/>
<circle cx="356" cy="57.6" r=".61"/>
<circle cx="356" cy="42.6" r=".61"/>
<circle cx="356" cy="47.6" r=".61"/>
<circle cx="356" cy="52.7" r=".61"/>
<circle cx="367" cy="52.6" r=".6"/>
<circle cx="367" cy="47.6" r=".6"/>
<circle cx="367" cy="57.6" r=".6"/>
<circle cx="367" cy="42.6" r=".6"/>
<circle cx="378" cy="52.6" r=".6"/>
<circle cx="378" cy="47.6" r=".6"/>
<circle cx="378" cy="57.6" r=".6"/>
<circle cx="378" cy="42.6" r=".6"/>
<circle cx="386.7" cy="42.8" r=".39"/>
<circle cx="386.7" cy="57.8" r=".4"/>
<circle cx="272.8" cy="63.2" r=".64"/>
<circle cx="347.2" cy="72.8" r=".41"/>
<circle cx="356" cy="62.6" r=".61"/>
<circle cx="356" cy="67.6" r=".61"/>
<circle cx="356" cy="76.8" r=".77"/>
<circle cx="358.7" cy="74.6" r=".4"/>
<circle cx="367" cy="67.6" r=".6"/>
<circle cx="367" cy="62.6" r=".6"/>
<circle cx="367" cy="78.8" r=".76"/>
<circle cx="375.2" cy="74.6" r=".39"/>
<circle cx="378" cy="76.8" r=".77"/>
<circle cx="378" cy="67.6" r=".6"/>
<circle cx="378" cy="62.6" r=".6"/>
<circle cx="386.7" cy="72.8" r=".4"/>
<circle cx="272.8" cy="94.4" r=".63"/>
<circle cx="347.2" cy="99.9" r=".4"/>
<circle cx="347.2" cy="84.8" r=".41"/>
<circle cx="356" cy="98.8" r=".61"/>
<circle cx="356" cy="88.8" r=".61"/>
<circle cx="356" cy="93.9" r=".61"/>
<circle cx="356" cy="80.8" r=".78"/>
<circle cx="358.7" cy="83.1" r=".4"/>
<circle cx="367" cy="88.8" r=".6"/>
<circle cx="367" cy="93.9" r=".6"/>
<circle cx="367" cy="98.8" r=".6"/>
<circle cx="375.2" cy="83.1" r=".39"/>
<circle cx="378" cy="80.8" r=".78"/>
<circle cx="378" cy="88.8" r=".6"/>
<circle cx="378" cy="93.9" r=".6"/>
<circle cx="378" cy="98.8" r=".6"/>
<circle cx="386.7" cy="99.8" r=".39"/>
<circle cx="386.7" cy="84.8" r=".4"/>
<circle cx="347.2" cy="114.8" r=".4"/>
<circle cx="356" cy="118.8" r=".61"/>
<circle cx="356" cy="103.8" r=".61"/>
<circle cx="356" cy="108.9" r=".61"/>
<circle cx="356" cy="113.8" r=".6"/>
<circle cx="367" cy="103.8" r=".6"/>
<circle cx="367" cy="108.8" r=".6"/>
<circle cx="367" cy="118.8" r=".6"/>
<circle cx="367" cy="113.8" r=".59"/>
<circle cx="378" cy="103.8" r=".6"/>
<circle cx="378" cy="108.8" r=".6"/>
<circle cx="378" cy="118.8" r=".6"/>
<circle cx="378" cy="113.8" r=".59"/>
<circle cx="386.7" cy="114.8" r=".39"/>
<circle cx="271.1" cy="124.4" r=".37"/>
<circle cx="272.8" cy="124.4" r=".64"/>
<circle cx="347.2" cy="129.8" r=".4"/>
<circle cx="356" cy="123.8" r=".61"/>
<circle cx="356" cy="128.9" r=".61"/>
<circle cx="358.7" cy="131.4" r=".4"/>
<circle cx="367" cy="123.8" r=".6"/>
<circle cx="375.2" cy="131.3" r=".39"/>
<circle cx="378" cy="123.8" r=".6"/>
<circle cx="378" cy="128.8" r=".6"/>
<circle cx="386.7" cy="129.8" r=".39"/>
</g>
<g font-size="8.5">
<text x="373.9" y="265.7">C</text>
<text x="383.8" y="265.7">B</text>
</g>
<g font-size="8.1">
<text x="51.7" y="9.3">4</text>
<text x="159.7" y="9.3">3</text>
<text x="267.6" y="9.3">2</text>
<text x="375.6" y="9.3">1</text>
<text x="4" y="76">B</text>
<text x="423.1" y="76">B</text>
<text x="3.3" y="215.7">A</text>
<text x="422.4" y="215.7">A</text>
<text x="51.7" y="276">4</text>
<text x="159.7" y="276">3</text>
<text x="267.6" y="276">2</text>
<text x="375.6" y="276">1</text>
</g>
<text font-size="6.3" x="399.8" y="251.6">Y_Frame</text>
<g font-size="4.2">
<text x="330.6" y="123.3">B</text>
<text x="282.6" y="142.8">A</text>
<text x="371.3" y="144.3">C</text>
<text x="244.6" y="187.6">NOTES:</text>
<text x="244.6" y="195.9">1.</text>
<text x="254.6" y="195.9">REFERENCE Y_Frame.sldprt or Y_Frame.step FOR MODEL BASE DEF.</text>
<text x="244.6" y="200.1">2.</text>
<text x="254.6" y="200.1">BREAK ALL EDGES.</text>
<text x="244.6" y="204.3">3.</text>
<text x="244.6" y="208.4">4.</text>
<text x="254.6" y="204.3">MATERIAL: 6061-T6 (SS).</text>
<text x="254.6" y="208.4">ANODIZATION: TYPE III.</text>
<text x="244.6" y="214.5">5.</text>
<text x="254.6" y="214.5">OVERALL PROFILE TOLERANCE</text>
<text x="327.3" y="214.5">0.2</text>
<text x="336.4" y="214.5">A</text>
<text x="343.1" y="214.5">B</text>
<text x="348.9" y="214.5">C</text>
<text x="355.3" y="214.5">TO A MINIMUM GRID OF 5MM,</text>
<text x="254.6" y="219.6">UNLESS OTHERWISE SPECIFIFED.</text>
<text x="374" y="235">Y FRAME</text>
</g>
<text font-size="3.8" x="21.6" y="276.3">SOLIDWORKS Educational Product. For Instructional Use Only.</text>
<g font-size="3.4">
<text x="350.2" y="226.2">Description:</text>
<text x="371.5" y="247.9">DWG. NO.</text>
<text x="373.2" y="257.5">REV</text>
<text x="384.1" y="257.5">SIZE</text>
<text x="392.8" y="258.7">SCALE: 1:2</text>
<text x="392.8" y="264.9">SHEET 2 OF 4</text>
</g>
<text font-size="2.8" x="284.5" y="250">6061-T6 (SS)</text>
<g font-size="2.5">
<text x="212.1" y="66.1">C</text>
<text x="338" y="233.8">4/22/19</text>
<text x="338" y="229.2">4/22/19</text>
</g>
<text font-size="2.4" x="244.5" y="247.8">UNLESS OTHERWISE SPECIFIED:</text>
<g font-size="2.2">
<text x="327.3" y="225.4">NAME</text>
<text x="339.8" y="225.4">DATE</text>
<text x="307" y="233.8">CHECKED</text>
<text x="307" y="229.3">DRAWN</text>
<text x="307" y="238.6">ENG APPR.</text>
<text x="306.7" y="242.7">MFG APPR.</text>
<text x="244.5" y="251.5">DIMENSIONS ARE IN MILLIMETER</text>
<text x="306.8" y="247.7">COMMENTS:</text>
<text x="244.5" y="254.2">TOLERANCES:</text>
<text x="244.5" y="256.8">ONE PLACE DECIMAL</text>
<text x="270.1" y="256.8">0.1</text>
<text x="244.5" y="259.5">TWO PLACE DECIMAL</text>
<text x="270.4" y="259.5">0.01</text>
</g>
<g font-size="2.1">
<text x="279.3" y="255">ANODIZATION: TYPE III</text>
<text x="279" y="264.9">DO NOT SCALE DRAWING</text>
</g>
<g font-size="2">
<text x="278.4" y="247.1">MATERIAL</text>
<text x="278.4" y="253">FINISH</text>
<text x="278.4" y="258.5">WEIGHT (REF)</text>
</g>
<g font-size="1.8">
<text x="326.8" y="233.2">ANDREW</text>
<text x="327.2" y="230.4">MEDICK</text>
<text x="328.2" y="228.7">RYAN</text>
<text x="325.4" y="235">GREENBERG</text>
</g>
</svg>
